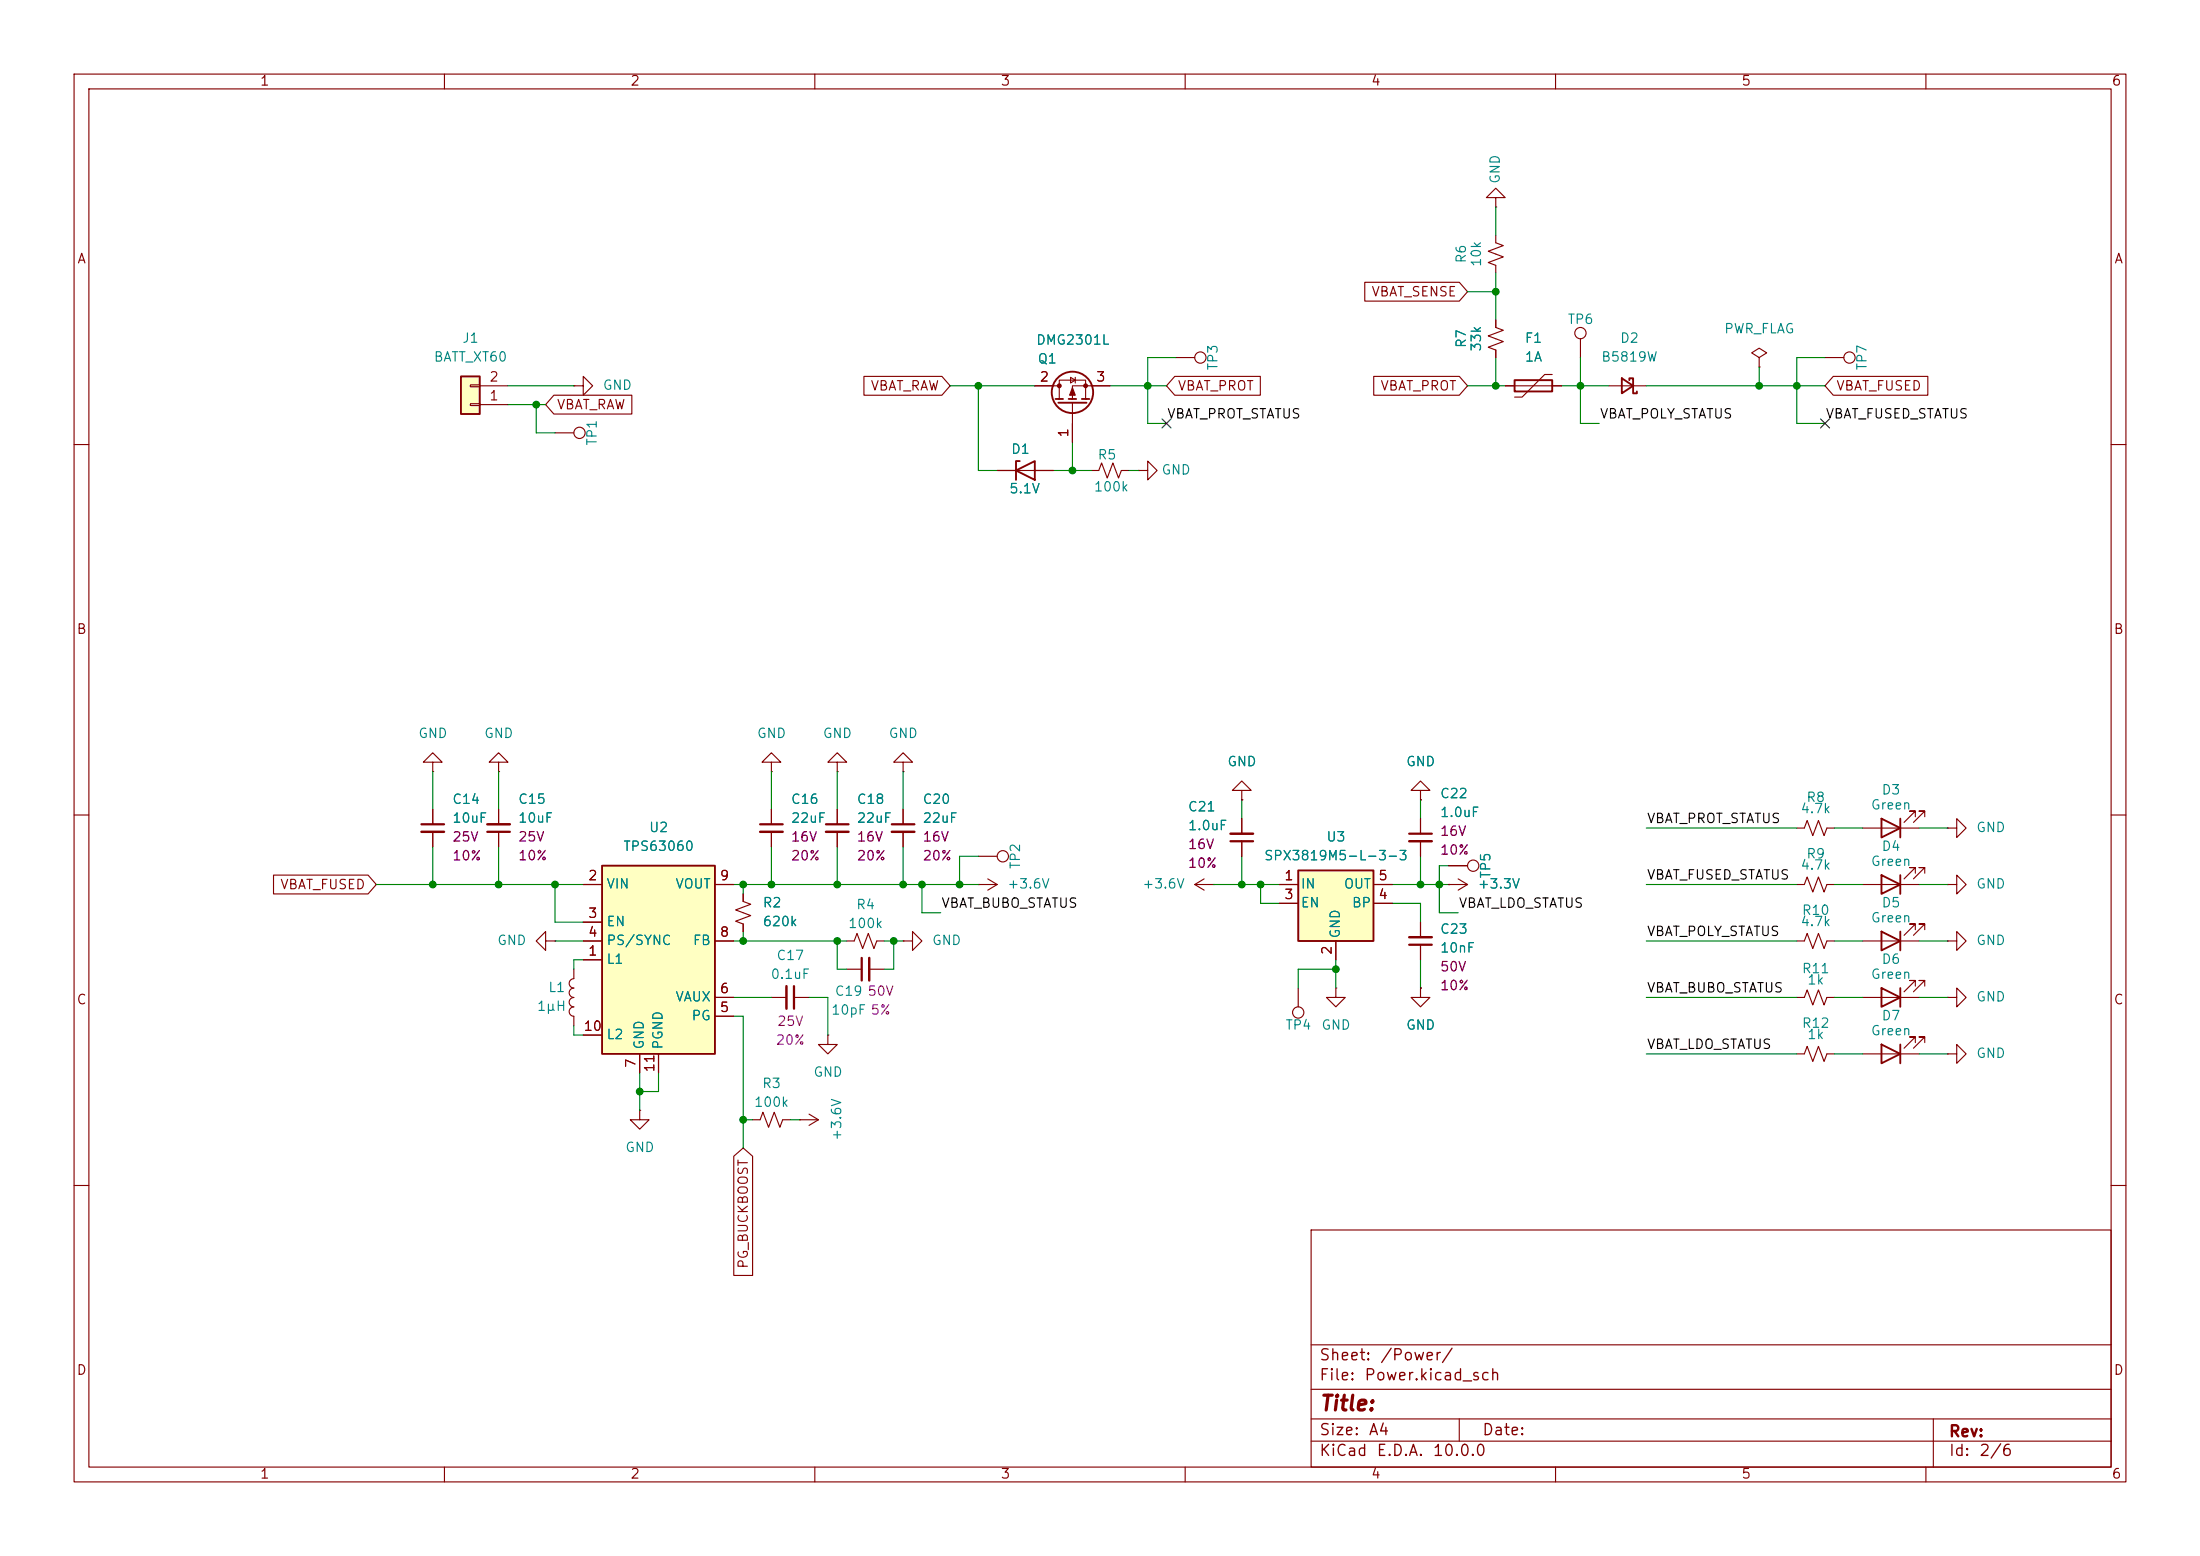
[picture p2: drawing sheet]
<svg xmlns="http://www.w3.org/2000/svg" width="297mm" height="210mm" viewBox="0 0 297 210" stroke-linecap="round" stroke-linejoin="round" font-family="sans-serif">
<g fill="none" stroke="#840000" stroke-width=".15">
<path d="M10 10h277v190h-277zM12 12h273v186h-273zM60 10v2M110 10v2M160 10v2M210 10v2M260 10v2M10 60h2M285 60h2M10 110h2M285 110h2M10 160h2"/>
<path d="M177 166h108v32h-108zM285 160h2M60 198v2M110 198v2M160 198v2M177 194.5h108M177 191.5h108M177 187.5h108M177 181.5h108M197 191.5v3M210 198v2M260 198v2"/>
<path d="M261 191.5v6.5"/>
</g>
<path d="M175.3 117.5h10.1v9.5h-10.1z" fill="#ffffc2"/>
<path d="M175.3 117.5h10.1v9.5h-10.1z" fill="none" stroke="#840000" stroke-width=".25"/>
<g fill="none" stroke="#840000" stroke-width=".15">
<path d="M237.5 48.3l1-.7-1-.6-1 .6 1 .7v1.2M237.5 49.5h.1M153.7 63.5h1.2v-1.3l1.3 1.3-1.3 1.3v-1.3M153.7 63.5h.1M172.7 119.4h2.6M185.4 119.4h2.6M77.5 135.9a.63 .63 0 0 0-.7 .6 .63 .63 0 0 0 .7 .7v1.2M77.5 132.1a.64 .64 0 0 0-.7 .6 .64 .64 0 0 0 .7 .7 .64 .64 0 0 0-.7 .6 .64 .64 0 0 0 .7 .6 .63 .63 0 0 0-.7 .7 .63 .63 0 0 0 .7 .6M77.5 130.8v1.3M111.8 139.7v1.3h1.2l-1.2 1.2-1.3-1.2h1.3M111.8 139.7h.1M172.7 121.9h2.6"/>
<path d="M180.3 127v2.5M185.4 121.9h2.6M101.6 151.1h1l.4-1 .8 2 .7-2 .8 2 .4-1h1M107.9 151.1h.1M107.9 151.1h2.6M109.2 150.4l1.3 .7M110.5 151.1l-1.3 .8"/>
</g>
<path d="M81.3 116.8h15.2v25.4h-15.2z" fill="#ffffc2"/>
<path d="M204.5 51.3h5v1.5h-5zM81.3 116.8h15.2v25.4h-15.2z" fill="none" stroke="#840000" stroke-width=".25"/>
<g fill="none" stroke="#840000" stroke-width=".15">
<path d="M203.2 52.1h7.6M209.5 50.5h-1l-3 3.1h-1M78.7 119.4h2.6M96.5 119.4h2.6M78.7 129.5h2.6M78.7 124.5h2.6M78.7 127h2.6M78.7 139.7h2.6M96.5 127h2.6M96.5 137.2h2.6M96.5 134.6h2.6M100.3 120.7v1l1 .3-2 .8 2 .8-2 .7 1 .4v1"/>
<path d="M104.1 134.6h2.1M107.2 134.6h2M114.3 127h1l.4-1 .8 2 .7-2 .8 2 .4-1h1M114.3 130.8h2M117.3 130.8h2.1M121.9 127h1.3v-1.3l1.3 1.3-1.3 1.3v-1.3M121.9 127h.1M86.4 142.2v2.6M88.9 142.2v2.6"/>
</g>
<path d="M107.2 133.1v3M116.3 129.3v3" fill="none" stroke="#840000" stroke-width=".3"/>
<path d="M106.2 133.1v3M117.3 129.3v3" fill="none" stroke="#840000" stroke-width=".33"/>
<path d="M62.2 50.8h2.6v5.1h-2.6z" fill="#ffffc2"/>
<g fill="none" stroke="#840000" stroke-width=".25">
<path d="M62.2 50.8h2.6v5.1h-2.6zM142.5 53.8h1M142.9 54.4h3.8M144.3 53.8h1M146 53.8h1.1M218.9 51.1l1.6 1-1.6 1zM220 51.3v-.2h.5v2h.5v-.3M137.2 63.5l2.5-1.3v2.6zM137.7 62.2h-.5v2.6M254 118.1l2.5 1.3-2.5 1.3zM254 110.5l2.5 1.3-2.5 1.2zM256.5 110.5v2.5"/>
<path d="M256.5 118.1v2.6M254 125.7l2.5 1.3-2.5 1.3zM254 133.4l2.5 1.2-2.5 1.3zM256.5 125.7v2.6M256.5 133.4v2.5M254 141l2.5 1.2-2.5 1.3zM256.5 141v2.5"/>
<circle cx="144.8" cy="53" r="2.79"/>
</g>
<g fill="none" stroke="#840000" stroke-width=".15">
<path d="M184.2 38.1h12.8l1.1 1.3-1.1 1.2h-12.8zM201.9 31.8v1l1 .3-2 .8 2 .8-2 .7 1 .4v1M201.9 26.7h1.3l-1.3-1.3-1.2 1.3h1.2v1.2M201.9 27.9h.1M63.5 54.5h1.3v.2h-1.3zM63.5 51.9h1.3v.3h-1.3zM64.8 54.6h3.8M64.8 52.1h3.8M74.8 53.3h10.5v2.6h-10.5l-1.1-1.3zM74.9 58.4h2.6M77.5 52.1h1.2v-1.3l1.3 1.3-1.3 1.2v-1.2M77.5 52.1h.1"/>
<path d="M116.6 50.8h10.6l1.1 1.3-1.1 1.2h-10.6zM139.7 52.1h3.3M143 53.8v-2.5h3.6v2.5M144.5 50.9l.7 .4-.7 .4zM144.8 54.4v5.3M145.2 50.9v.8M149.9 52.1h-5.1v1.7M158.6 50.8h11.5v2.5h-11.5l-1.1-1.2zM158.7 48.3h2.6M185.5 50.8h11.5l1.1 1.3-1.1 1.2h-11.5zM201.9 43.2v1l1 .4-2 .7 2 .8-2 .8 1 .3v1.1M203.2 52.1h1.3"/>
<path d="M209.5 52.1h1.3M213.4 45.7v2.6M217.2 52.1h5M246.4 48.3h2.5M247.5 50.8h12.8v2.5h-12.8l-1.1-1.2zM134.6 63.5h7.6M147.3 63.5h1l.4-1 .8 2 .7-2 .8 2 .4-1h1M36.9 118.1h12.8l1.1 1.3-1.1 1.3h-12.8zM58.4 102.9h1.3l-1.3-1.3-1.3 1.3h1.3v1.2M58.4 104.1h.1M58.4 109.2v2.1M58.4 112.3v2"/>
<path d="M67.3 102.9h1.3l-1.3-1.3-1.3 1.3h1.3v1.2M67.3 104.1h.1M67.3 109.2v2.1M67.3 112.3v2M78.7 119.4h2.6M96.5 119.4h2.6M104.1 102.9h1.3l-1.3-1.3-1.2 1.3h1.2v1.2M104.1 104.1h.1M104.1 109.2v2.1M104.1 112.3v2M113 102.9h1.3l-1.3-1.3-1.2 1.3h1.2v1.2M113 104.1h.1"/>
<path d="M113 109.2v2.1M113 112.3v2M121.9 102.9h1.3l-1.3-1.3-1.3 1.3h1.3v1.2M121.9 104.1h.1M121.9 109.2v2.1M121.9 112.3v2M132.1 119.4h.1M132.1 119.4h2.5M132.1 115.6h2.5M133.3 118.6l1.3 .8M134.6 119.4l-1.3 .7M161.3 119.4h2.5"/>
<path d="M161.3 119.4l1.3 .7M162.6 118.6l-1.3 .8M163.8 119.4h.1M167.6 106.7h1.3l-1.3-1.3-1.2 1.3h1.2v1.3M167.6 108h.1M167.6 110.5v2M167.6 113.5v2.1M172.7 119.4h2.6M185.4 119.4h2.6M191.8 106.7h1.2l-1.2-1.3-1.3 1.3h1.3v1.3M191.8 108h.1M191.8 110.5v2"/>
<path d="M191.8 113.5v2.1M195.6 119.4h.1M195.6 119.4h2.5M195.6 116.8h2.5M196.8 118.6l1.3 .8M198.1 119.4l-1.3 .7M242.6 111.8h1l.4-1.1 .7 2.1 .8-2.1 .8 2.1 .3-1h1M242.6 119.4h1l.4-1 .7 2 .8-2 .8 2 .3-1h1M251.5 111.8h7.6M251.5 119.4h7.6M258.6 117.9v-.8h-.8h.8l-1.6 1.5M258.6 110.2v-.7h-.8h.8l-1.6 1.5"/>
<path d="M259.8 117.9v-.8h-.7h.7l-1.5 1.5M259.8 110.2v-.7h-.7h.7l-1.5 1.5M262.9 111.8h1.3v-1.3l1.2 1.3-1.2 1.2v-1.2M262.9 111.8h.1M262.9 119.4h1.3v-1.3l1.2 1.3-1.2 1.3v-1.3M262.9 119.4h.1M73.7 127v-1.3l-1.3 1.3 1.3 1.3v-1.3h1.2M74.9 127h.1M78.7 127h2.6M78.7 129.5h2.6M78.7 124.5h2.6M78.7 139.7h2.6"/>
<path d="M96.5 127h2.6M96.5 134.6h2.6M96.5 137.2h2.6M100.3 120.7v1M100.3 124.7v1M172.7 121.9h2.6M175.3 133.4v2.5M180.3 133.4v1.2h1.3l-1.3 1.3-1.2-1.3h1.2M180.3 133.4h.1M180.3 127v2.5M185.4 121.9h2.6M191.8 133.4v1.2h1.2l-1.2 1.3-1.3-1.3h1.3"/>
<path d="M191.8 133.4h.1M191.8 124.5v2M191.8 127.5v2M242.6 127h1l.4-1 .7 2 .8-2 .8 2 .3-1h1M242.6 134.6h1l.4-1 .7 2 .8-2 .8 2 .3-1h1M251.5 127h7.6M251.5 134.6h7.6M258.6 125.5v-.8h-.8h.8l-1.6 1.5M258.6 133.1v-.8h-.8h.8l-1.6 1.6M259.8 125.5v-.8h-.7h.7l-1.5 1.5M259.8 133.1v-.8h-.7h.7l-1.5 1.6M262.9 134.6h1.3v-1.2l1.2 1.2-1.2 1.3v-1.3"/>
<path d="M262.9 134.6h.1M262.9 127h1.3v-1.3l1.2 1.3-1.2 1.3v-1.3M262.9 127h.1M86.4 149.9v1.2h1.2l-1.2 1.3-1.3-1.3h1.3M86.4 149.9h.1M86.4 142.2v2.6M88.9 142.2v2.6M99.1 156.1l1.2-1.2 1.3 1.2v16h-2.5zM242.6 142.2h1l.4-1 .7 2.1 .8-2.1 .8 2.1 .3-1.1h1M251.5 142.2h7.6M258.6 140.7v-.7h-.8h.8l-1.6 1.5M259.8 140.7v-.7h-.7h.7l-1.5 1.5"/>
<path d="M262.9 142.2h1.3v-1.2l1.2 1.2-1.2 1.3v-1.3M262.9 142.2h.1"/>
<circle cx="78.2" cy="58.4" r=".76"/>
<circle cx="162.1" cy="48.3" r=".76"/>
<circle cx="213.4" cy="45" r=".76"/>
<circle cx="249.7" cy="48.3" r=".76"/>
<circle cx="135.4" cy="115.6" r=".76"/>
<circle cx="198.9" cy="116.8" r=".76"/>
<circle cx="175.3" cy="136.7" r=".76"/>
</g>
<path d="M56.9 111.3h3M65.8 112.3h3M102.6 111.3h3.1M111.5 111.3h3.1M120.4 111.3h3M166.1 113.5h3.1M190.2 112.5h3.1M190.2 127.5h3.1" fill="none" stroke="#840000" stroke-width=".3"/>
<path d="M56.9 112.3h3M65.8 111.3h3M102.6 112.3h3.1M111.5 112.3h3.1M120.4 112.3h3M166.1 112.5h3.1M190.2 113.5h3.1M190.2 126.5h3.1" fill="none" stroke="#840000" stroke-width=".33"/>
<g fill="#840000" stroke="#840000" stroke-width=".15">
<path d="M144.8 52.3l.4 1h-.8z"/>
<circle cx="143" cy="52.1" r=".25"/>
<circle cx="146.6" cy="52.1" r=".25"/>
</g>
<g fill="none" stroke="#008400" stroke-width=".15">
<path d="M198.1 39.4h3.8M201.9 27.9v3.9M201.9 36.8v6.4M68.6 52.1h8.9M68.6 54.6h5.1M72.4 54.6v3.8h2.5M128.3 52.1h11.4M132.1 52.1v11.4h2.5M144.8 59.7v3.8M149.9 52.1h7.6M158.7 48.3h-3.8v8.9h2.6M198.1 52.1h5.1"/>
<path d="M201.9 48.3v3.8M210.8 52.1h6.4M213.4 48.3v8.9h2.5M222.2 52.1h24.2M237.5 49.5v2.6M246.4 48.3h-3.8v8.9h3.8M142.2 63.5h5.1M152.4 63.5h1.3M50.8 119.4h27.9M58.4 104.1v5.1M58.4 114.3v5.1M67.3 104.1v5.1"/>
<path d="M67.3 114.3v5.1M74.9 119.4v5.1h3.8M99.1 119.4h33M100.3 119.4v1.3M104.1 104.1v5.1M104.1 114.3v5.1M113 104.1v5.1M113 114.3v5.1M121.9 104.1v5.1M121.9 114.3v5.1M124.5 119.4v3.8h2.5M132.1 115.6h-2.6v3.8"/>
<path d="M163.8 119.4h8.9M167.6 108v2.5M167.6 115.6v3.8M170.2 119.4v2.5h2.5M188 119.4h7.6M191.8 108v2.5M191.8 115.6v3.8M195.6 116.8h-1.3v6.4h2.5M222.2 119.4h20.4M222.2 111.8h20.4M247.6 119.4h3.9M247.6 111.8h3.9"/>
<path d="M259.1 119.4h3.8M259.1 111.8h3.8M74.9 127h3.8M77.5 138.4v1.3h1.2M78.7 129.5h-1.2v1.3M99.1 137.2h1.2v17.7M99.1 127h15.2M99.1 134.6h5M100.3 125.7v1.3M109.2 134.6h2.6v5.1M113 127v3.8h1.3M119.4 127h2.5"/>
<path d="M120.6 127v3.8h-1.2M180.3 129.5v3.9M180.3 130.8h-5v2.6M188 121.9h3.8v2.6M191.8 129.5v3.9M222.2 127h20.4M222.2 134.6h20.4M247.6 127h3.9M247.6 134.6h3.9M259.1 127h3.8M259.1 134.6h3.8M86.4 144.8v5.1"/>
<path d="M88.9 144.8v2.5h-2.5M100.3 151.1h1.3M106.7 151.1h1.2M222.2 142.2h20.4M247.6 142.2h3.9M259.1 142.2h3.8"/>
</g>
<path d="M156.9 56.5l1.2 1.3M158.1 56.5l-1.2 1.3M245.8 56.5l1.2 1.3M247 56.5l-1.2 1.3" fill="none" stroke="#000084" stroke-width=".15"/>
<g fill="#008400" stroke="#008400" stroke-width=".14">
<circle cx="242.6" cy="52.1" r=".46"/>
<circle cx="201.9" cy="52.1" r=".46"/>
<circle cx="237.5" cy="52.1" r=".46"/>
<circle cx="201.9" cy="39.4" r=".46"/>
<circle cx="213.4" cy="52.1" r=".46"/>
<circle cx="144.8" cy="63.5" r=".46"/>
<circle cx="129.5" cy="119.4" r=".46"/>
<circle cx="132.1" cy="52.1" r=".46"/>
<circle cx="124.5" cy="119.4" r=".46"/>
<circle cx="121.9" cy="119.4" r=".46"/>
<circle cx="180.3" cy="130.8" r=".46"/>
<circle cx="170.2" cy="119.4" r=".46"/>
<circle cx="194.3" cy="119.4" r=".46"/>
<circle cx="191.8" cy="119.4" r=".46"/>
<circle cx="167.6" cy="119.4" r=".46"/>
<circle cx="154.9" cy="52.1" r=".46"/>
<circle cx="100.3" cy="127" r=".46"/>
<circle cx="100.3" cy="119.4" r=".46"/>
<circle cx="58.4" cy="119.4" r=".46"/>
<circle cx="67.3" cy="119.4" r=".46"/>
<circle cx="72.4" cy="54.6" r=".46"/>
<circle cx="120.6" cy="127" r=".46"/>
<circle cx="104.1" cy="119.4" r=".46"/>
<circle cx="113" cy="119.4" r=".46"/>
<circle cx="113" cy="127" r=".46"/>
<circle cx="74.9" cy="119.4" r=".46"/>
<circle cx="86.4" cy="147.3" r=".46"/>
<circle cx="100.3" cy="151.1" r=".46"/>
</g>
<text font-size="2" fill="#840000" x="178" y="190.9">Title:</text>
<g font-size="1.5" fill="#840000">
<text x="178" y="184">Sheet:</text>
<text x="186.2" y="184">/Power/</text>
<text x="178" y="186.7">File:</text>
<text x="184.1" y="186.7">Power.kicad_sch</text>
<text x="178" y="196.9">KiCad</text>
<text x="178" y="194.1">Size:</text>
<text x="184.7" y="194.1">A4</text>
<text x="185.7" y="196.9">E.D.A.</text>
<text x="193.3" y="196.9">10.0.0</text>
<text x="200" y="194.1">Date:</text>
<text x="263" y="194.3">Rev:</text>
<text x="263" y="196.9">Id:</text>
<text x="267.1" y="196.9">2/6</text>
</g>
<g font-size="1.3" fill="#840000">
<text x="35" y="11.9">1</text>
<text x="85" y="11.9">2</text>
<text x="135" y="11.9">3</text>
<text x="185" y="11.9">4</text>
<text x="235" y="11.9">5</text>
<text x="285" y="11.9">6</text>
<text x="10.3" y="35.9">A</text>
<text x="285.3" y="35.9">A</text>
<text x="185.1" y="40.3">VBAT_SENSE</text>
<text x="66" y="51.8">2</text>
<text x="117.4" y="53">VBAT_RAW</text>
<text x="140.3" y="51.8">2</text>
<text x="147.9" y="51.8">3</text>
<text x="158.9" y="53">VBAT_PROT</text>
<text x="186.3" y="53">VBAT_PROT</text>
<text x="247.8" y="53">VBAT_FUSED</text>
<text x="66" y="54.4">1</text>
<text x="75.1" y="55.6">VBAT_RAW</text>
<text x="144.5" y="59.1" transform="rotate(-90 144.5 59.1)">1</text>
<text x="10.3" y="85.9">B</text>
<text x="285.3" y="85.9">B</text>
<text x="79.3" y="119.1">2</text>
<text x="97.1" y="119.1">9</text>
<text x="173.3" y="119.1">1</text>
<text x="186" y="119.1">5</text>
<text x="37.7" y="120.3">VBAT_FUSED</text>
<text x="79.3" y="124.2">3</text>
<text x="173.3" y="121.7">3</text>
<text x="186" y="121.7">4</text>
<text x="79.3" y="129.3">1</text>
<text x="79.3" y="126.7">4</text>
<text x="97.1" y="126.7">8</text>
<text x="180.1" y="129" transform="rotate(-90 180.1 129)">2</text>
<text x="10.3" y="135.9">C</text>
<text x="97.1" y="136.9">5</text>
<text x="97.1" y="134.4">6</text>
<text x="285.3" y="135.9">C</text>
<text x="78.7" y="139.4">10</text>
<text x="86.1" y="144.2" transform="rotate(-90 86.1 144.2)">7</text>
<text x="88.6" y="144.8" transform="rotate(-90 88.6 144.8)">11</text>
<text x="101.3" y="171.3" transform="rotate(-90 101.3 171.3)">PG_BUCKBOOST</text>
<text x="10.3" y="185.9">D</text>
<text x="285.3" y="185.9">D</text>
<text x="35" y="199.9">1</text>
<text x="85" y="199.9">2</text>
<text x="135" y="199.9">3</text>
<text x="185" y="199.9">4</text>
<text x="235" y="199.9">5</text>
<text x="285" y="199.9">6</text>
</g>
<g font-size="1.3" fill="#008484">
<text x="202.8" y="24.9" transform="rotate(-90 202.8 24.9)">GND</text>
<text x="198.2" y="35.6" transform="rotate(-90 198.2 35.6)">R6</text>
<text x="200.3" y="36.1" transform="rotate(-90 200.3 36.1)">10k</text>
<text x="62.3" y="46.6">J1</text>
<text x="139.8" y="46.8">DMG2301L</text>
<text x="198.2" y="47.1" transform="rotate(-90 198.2 47.1)">R7</text>
<text x="200.3" y="47.5" transform="rotate(-90 200.3 47.5)">33k</text>
<text x="205.8" y="46.6">F1</text>
<text x="211.5" y="44">TP6</text>
<text x="218.6" y="46.6">D2</text>
<text x="232.7" y="45.3">PWR_FLAG</text>
<text x="58.5" y="49.1">BATT_XT60</text>
<text x="81.3" y="52.9">GND</text>
<text x="140" y="49.4">Q1</text>
<text x="164.7" y="50.1" transform="rotate(-90 164.7 50.1)">TP3</text>
<text x="205.8" y="49.1">1A</text>
<text x="216.1" y="49.1">B5819W</text>
<text x="252.3" y="50.1" transform="rotate(-90 252.3 50.1)">TP7</text>
<text x="80.9" y="60.2" transform="rotate(-90 80.9 60.2)">TP1</text>
<text x="136.4" y="61.6">D1</text>
<text x="148.1" y="62.3">R5</text>
<text x="156.7" y="64.4">GND</text>
<text x="136.2" y="66.9">5.1V</text>
<text x="147.6" y="66.6">100k</text>
<text x="56.4" y="99.9">GND</text>
<text x="65.3" y="99.9">GND</text>
<text x="102.1" y="99.9">GND</text>
<text x="111" y="99.9">GND</text>
<text x="119.9" y="99.9">GND</text>
<text x="165.6" y="103.7">GND</text>
<text x="189.7" y="103.7">GND</text>
<text x="253.9" y="107.5">D3</text>
<text x="61" y="108.8">C14</text>
<text x="61" y="111.4">10uF</text>
<text x="69.9" y="108.8">C15</text>
<text x="69.9" y="111.3">10uF</text>
<text x="87.5" y="112.6">U2</text>
<text x="106.7" y="108.8">C16</text>
<text x="106.7" y="111.4">22uF</text>
<text x="115.6" y="108.8">C18</text>
<text x="115.6" y="111.4">22uF</text>
<text x="124.5" y="108.8">C20</text>
<text x="124.5" y="111.4">22uF</text>
<text x="160.3" y="109.8">C21</text>
<text x="160.3" y="112.4">1.0uF</text>
<text x="179" y="113.9">U3</text>
<text x="194.3" y="108.1">C22</text>
<text x="194.3" y="110.6">1.0uF</text>
<text x="243" y="110.1">4.7k</text>
<text x="243.8" y="108.6">R8</text>
<text x="252.5" y="109.6">Green</text>
<text x="266.7" y="112.6">GND</text>
<text x="84.1" y="115.2">TPS63060</text>
<text x="138" y="117.4" transform="rotate(-90 138 117.4)">TP2</text>
<text x="170.6" y="116.4">SPX3819M5-L-3-3</text>
<text x="201.5" y="118.7" transform="rotate(-90 201.5 118.7)">TP5</text>
<text x="243" y="117.7">4.7k</text>
<text x="243.8" y="116.2">R9</text>
<text x="252.5" y="117.2">Green</text>
<text x="253.9" y="115.2">D4</text>
<text x="81.8" y="120.2">VIN</text>
<text x="81.8" y="125.3">EN</text>
<text x="91.1" y="120.2">VOUT</text>
<text x="102.9" y="122.8">R2</text>
<text x="102.9" y="125.3">620k</text>
<text x="114.4" y="125.6">100k</text>
<text x="115.5" y="123">R4</text>
<text x="135.9" y="120.2">+3.6V</text>
<text x="154.1" y="120.2">+3.6V</text>
<text x="175.5" y="120.2">IN</text>
<text x="175.5" y="122.8">EN</text>
<text x="181.3" y="120.2">OUT</text>
<text x="182.4" y="122.8">BP</text>
<text x="199.4" y="120.2">+3.3V</text>
<text x="243" y="125.3">4.7k</text>
<text x="243.2" y="123.8">R10</text>
<text x="252.5" y="124.8">Green</text>
<text x="253.9" y="122.8">D5</text>
<text x="266.7" y="120.2">GND</text>
<text x="67" y="127.9">GND</text>
<text x="81.8" y="130.4">L1</text>
<text x="81.8" y="127.9">PS/SYNC</text>
<text x="93.5" y="127.9">FB</text>
<text x="104.7" y="129.9">C17</text>
<text x="125.7" y="127.9">GND</text>
<text x="181.2" y="126.7" transform="rotate(-90 181.2 126.7)">GND</text>
<text x="194.3" y="126.3">C23</text>
<text x="194.3" y="128.9">10nF</text>
<text x="243.2" y="131.7">R11</text>
<text x="253.9" y="130.4">D6</text>
<text x="266.7" y="127.9">GND</text>
<text x="72.4" y="136.8">1µH</text>
<text x="73.9" y="134.2">L1</text>
<text x="91.1" y="135.5">VAUX</text>
<text x="103.9" y="132.4">0.1uF</text>
<text x="112.1" y="137.3">10pF 5%</text>
<text x="112.6" y="134.7">C19</text>
<text x="243.9" y="133.2">1k</text>
<text x="252.5" y="132.4">Green</text>
<text x="266.7" y="135.5">GND</text>
<text x="81.8" y="140.6">L2</text>
<text x="87.2" y="141.7" transform="rotate(-90 87.2 141.7)">GND</text>
<text x="89.8" y="141.7" transform="rotate(-90 89.8 141.7)">PGND</text>
<text x="93.3" y="138">PG</text>
<text x="173.4" y="139.3">TP4</text>
<text x="178.3" y="139.3">GND</text>
<text x="189.7" y="139.3">GND</text>
<text x="243.2" y="139">R12</text>
<text x="243.9" y="140.6">1k</text>
<text x="252.5" y="140.1">Green</text>
<text x="253.9" y="138">D7</text>
<text x="266.7" y="143.1">GND</text>
<text x="101.7" y="149.7">100k</text>
<text x="102.8" y="147.2">R3</text>
<text x="109.7" y="145.6">GND</text>
<text x="84.3" y="155.8">GND</text>
<text x="113.9" y="154.1" transform="rotate(-90 113.9 154.1)">+3.6V</text>
</g>
<g font-size="1.3">
<text x="157.5" y="56.8">VBAT_PROT_STATUS</text>
<text x="215.9" y="56.8">VBAT_POLY_STATUS</text>
<text x="246.4" y="56.8">VBAT_FUSED_STATUS</text>
<text x="222.2" y="111.4">VBAT_PROT_STATUS</text>
<text x="222.2" y="119">VBAT_FUSED_STATUS</text>
<text x="127" y="122.8">VBAT_BUBO_STATUS</text>
<text x="196.8" y="122.8">VBAT_LDO_STATUS</text>
<text x="222.2" y="126.7">VBAT_POLY_STATUS</text>
<text x="222.2" y="134.3">VBAT_BUBO_STATUS</text>
<text x="222.2" y="141.9">VBAT_LDO_STATUS</text>
</g>
<g font-size="1.3" fill="#840084">
<text x="61" y="113.9">25V</text>
<text x="69.9" y="113.9">25V</text>
<text x="106.7" y="113.9">16V</text>
<text x="115.6" y="113.9">16V</text>
<text x="124.5" y="113.9">16V</text>
<text x="194.3" y="113.1">16V</text>
<text x="61" y="116.4">10%</text>
<text x="69.9" y="116.4">10%</text>
<text x="106.7" y="116.4">20%</text>
<text x="115.6" y="116.4">20%</text>
<text x="124.5" y="116.4">20%</text>
<text x="160.3" y="114.9">16V</text>
<text x="160.3" y="117.4">10%</text>
<text x="194.3" y="115.7">10%</text>
<text x="194.3" y="131.4">50V</text>
<text x="117" y="134.7">50V</text>
<text x="194.3" y="134">10%</text>
<text x="104.6" y="141.3">20%</text>
<text x="104.8" y="138.8">25V</text>
</g>
</svg>
